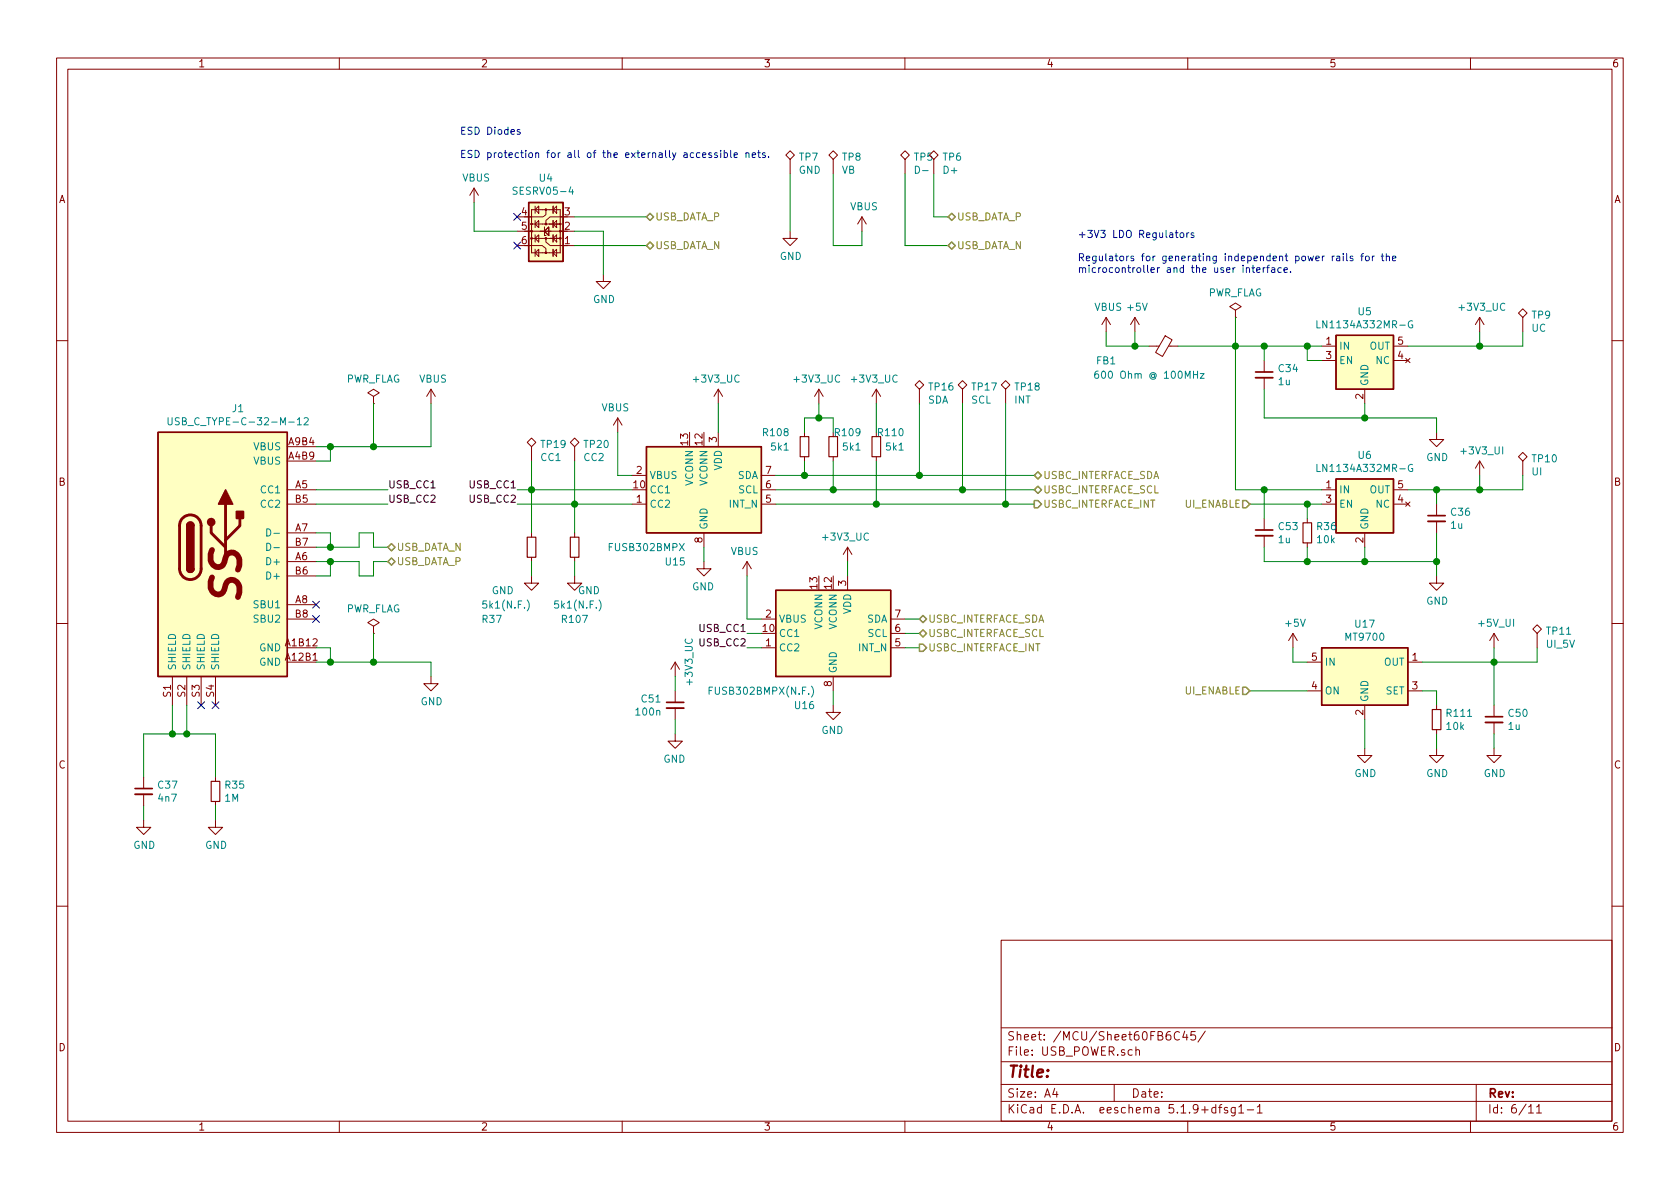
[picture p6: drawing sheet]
<svg xmlns="http://www.w3.org/2000/svg" width="297mm" height="210mm" viewBox="0 0 297 210" stroke-linecap="round" stroke-linejoin="round" font-family="sans-serif">
<g fill="none" stroke="#840000" stroke-width=".18">
<path d="M10 10.3h277v189.9h-277zM12 12.2h273v186.1h-273zM60 10.3v1.9M110 10.3v1.9M160 10.3v1.9M210 10.3v1.9M260 10.3v1.9M83.8 33.3l-.7 1.2M83.8 33.3v2.5M83.8 33.3l.8 1.2M91.4 38.3h2.6M94 37.1h5.1v7.6h-5.1z"/>
<path d="M94 39.6h5.1M94.6 39.6l.6-.6v1.3zM94.6 37.1l.6-.7v1.3zM94.6 36.4v1.3M94.6 39v1.3M96.5 37.1v.9l-.5 .3h-3.3M97.8 39.6l.6-.6v1.3zM97.8 37.1l.6-.7v1.3zM97.8 36.4v1.3M97.8 39v1.3M99.1 38.3h2.5M100.3 38.3h-3l-.8 .7v.7"/>
<path d="M139.7 26.7l.8 .7-.8 .8-.8-.8zM139.7 28.2v2.5M146.6 27.4l.7-.7 .8 .7-.8 .8zM147.3 28.2v2.5M152.4 38.3l-.8 1.3M152.4 38.3v2.6M152.4 38.3l.8 1.3M160 26.7l.8 .7-.8 .8-.7-.8zM160 28.2v2.5M164.3 27.4l.8-.7 .8 .7-.8 .8zM165.1 28.2v2.5M91.4 40.9h10.2"/>
<path d="M91.4 43.4h2.6M92.7 43.4h3.2l.6 .5v.9M94 42.2h5.1M94.6 44.7l.6-.6v1.2zM94.6 42.2l.6-.7v1.3zM94.6 41.5v1.3M94.6 44.1v1.2M96.3 40.1v1.6h.2M96.3 40.9l.7-.8v1.6zM96.5 42.2v.6l.8 .6h3M97.8 44.7l.6-.6v1.2zM97.8 42.2l.6-.7v1.3z"/>
<path d="M97.8 41.5v1.3M97.8 44.1v1.2M99.1 43.4h2.5M106.7 48.5v1.3h1.2l-1.2 1.2-1.3-1.2h1.3M139.7 40.9v1.3h1.3l-1.3 1.2-1.3-1.2h1.3M195.6 56.1l-.8 1.3M195.6 56.1v2.6M195.6 56.1l.7 1.3M200.7 56.1l-.8 1.3M200.7 56.1v2.6M200.7 56.1l.7 1.3M206 59.4l1.2 .7-1.7 2.9-1.2-.7z"/>
<path d="M218.4 54.9l1.1-.7-1.1-.6-1 .6 1 .7v1.2M218.4 56.1h.1M261.6 56.1v2.6M261.6 56.1l-.7 1.3M261.6 56.1l.8 1.3M268.5 55.4l.7-.8 .8 .8-.8 .7zM269.2 56.1v2.6M10 60.2h2M50.8 79h5.1M66 70.1l1.1-.6-1.1-.7-1 .7 1 .6v1.3M66 71.4h.1M76.2 68.8l-.8 1.3"/>
<path d="M76.2 68.8v2.6M76.2 68.8l.8 1.3M93.2 78.2l.8-.7 .7 .7-.7 .8zM94 79v2.5M100.8 78.2l.8-.7 .8 .7-.8 .8zM101.6 79v2.5M109.2 73.9l.8 1.3M109.2 73.9v2.5M109.2 73.9l-.7 1.3M127 68.8l.8 1.3M127 68.8v2.6M127 76.4v2.6"/>
<path d="M127 68.8l-.8 1.3M142.2 76.4v.8M144.8 68.8l.7 1.3M144.8 68.8v2.6M144.8 68.8l-.8 1.3M154.9 68.8v2.6M154.9 68.8l.8 1.3M154.9 68.8l-.7 1.3M161.8 68.1l.8-.8 .7 .8-.7 .7zM162.6 68.8v2.6M169.4 68.1l.8-.8 .7 .8-.7 .7zM170.2 68.8v2.6"/>
<path d="M177.8 67.3l.8 .8-.8 .7-.8-.7zM177.8 68.8v2.6M203.2 61.2h1.8M206.6 61.2h1.7M223.5 63.7v2.1M223.5 66.8v2M233.7 61.2h2.5M233.7 63.7h2.5M241.3 68.8v2.6M246.4 61.2h2.5M246.4 63.7h2.5M248.5 63.4l.8 .7"/>
<path d="M249.3 63.4l-.8 .7M254 76.4v1.3h1.3l-1.3 1.3-1.3-1.3h1.3M285 60.2h2M50.8 81.5h5.1M50.8 86.6h5.1M50.8 99.3h5.1M50.8 94.2h5.1M50.8 89.1h5.1M50.8 96.8h5.1M94 94.2v.8M94 98.5v.8M101.6 94.2v.8"/>
<path d="M101.6 98.5v.8M111.8 89.1h2.5M111.8 84.1h2.5M124.5 99.3v1.3h-1.3l1.3 1.2 1.2-1.2h-1.2M124.5 94.2v2.6M132.1 99.3l.7 1.3M132.1 99.3v2.5M132.1 99.3l-.8 1.3M134.6 86.6h2.6M134.6 89.1h2.6M134.6 84.1h2.6M142.2 80.8v.7"/>
<path d="M147.3 80.8v.7M149.9 96.8v2.5M149.9 96.8l.7 1.2M149.9 96.8l-.8 1.2M154.9 80.8v.7M223.5 91.7v2M223.5 94.7v2.1M231.1 91.7v.8M231.1 96v.8M233.7 86.6h2.5M233.7 89.1h2.5M241.3 94.2v2.6"/>
<path d="M246.4 86.6h2.5M246.4 89.1h2.5M248.5 88.8l.8 .7M249.3 88.8l-.8 .7M254 89.1v2.1M254 92.2v2M261.6 81.5l-.7 1.3M261.6 81.5v2.6M261.6 81.5l.8 1.3M268.5 80.8l.7-.8 .8 .8-.8 .7zM269.2 81.5v2.6M10 110.3h2"/>
<path d="M30.5 119.6v5.1M33 119.6v5.1M35.6 119.6v5.1M38.1 119.6v5.1M50.8 117.1h5.1M50.8 114.5h5.1M50.8 106.9h5.1M50.8 101.8h5.1M50.8 109.5h5.1M66 110.7l1.1-.6-1.1-.6-1 .6 1 .6v1.3M66 112h.1M76.2 119.6v1.3h1.3l-1.3 1.3-1.3-1.3h1.3"/>
<path d="M94 101.8v1.3h-1.3l1.3 1.3 1.2-1.3h-1.2M101.6 101.8v1.3h-1.3l1.3 1.3 1.3-1.3h-1.3M119.4 117.1l.7 1.3M119.4 117.1v2.5M119.4 117.1l-.8 1.3M134.6 114.5h2.6M134.6 109.5h2.6M147.3 119.6v2.6M149.9 101.8v2.6M157.5 114.5h2.5M157.5 109.5h2.5M157.5 112h2.5"/>
<path d="M228.6 112l-.8 1.3M228.6 112v2.5M228.6 112l.8 1.3M231.1 117.1h2.6M248.9 117.1h2.6M254 101.8v1.3h1.3l-1.3 1.3-1.3-1.3h1.3M264.2 112v2.5M264.2 112l-.8 1.3M264.2 112l.7 1.3M271.8 110.5l.7 .7-.7 .8-.8-.8zM271.8 112v2.5M285 110.3h2"/>
<path d="M25.4 137.4v2M38.1 137.4v.8M119.4 129.8v1.3h-1.3l1.3 1.2 1.2-1.2h-1.2M119.4 122.2v2M119.4 125.2v2M147.3 124.7v1.3h-1.3l1.3 1.2 1.3-1.2h-1.3M231.1 122.2h2.6M241.3 132.3v1.3h1.3l-1.3 1.3-1.3-1.3h1.3M241.3 124.7v2.5M248.9 122.2h2.6M254 132.3v1.3h1.3l-1.3 1.3-1.3-1.3h1.3M254 124.7v.8"/>
<path d="M254 129v.8M264.2 132.3v1.3h1.2l-1.2 1.3-1.3-1.3h1.3M264.2 124.7v2M264.2 127.8v2M25.4 145v1.3h1.3l-1.3 1.3-1.3-1.3h1.3M25.4 140.5v2M38.1 145v1.3h1.3l-1.3 1.3-1.3-1.3h1.3M38.1 141.7v.8M10 160.2h2M177 166.3h108v32h-108zM285 160.2h2M60 198.3v1.9"/>
<path d="M110 198.3v1.9M160 198.3v1.9M177 194.8h108M177 191.8h108M177 187.8h108M177 181.8h108M186.5 192.5l-.4 1h1M186.8 193v1M197 191.8v3M200.8 185.7l.2-.1 .4 .1 .1 .9M200.8 185.1v1.5M208.5 182.6a.59 .59 0 0 0-.7 0 .59 .59 0 0 0-.2 .7 .56 .56 0 0 0 .3 .5 .56 .56 0 0 0 .6 0"/>
<path d="M209.5 182.3l-.4 1.1h.9M209.8 182.9v1M210 198.3v1.9M211.3 182.4h-.7l-.1 .7 .2-.1 .6 .1 .1 .2-.1 .5-.2 .1-.6-.1M213.1 182.3l-1.3 2M215 195.9l-.5-.1-.3 .3 .1 .6 .2 .1 .5-.1M215 195.3v1.5M215.5 195.8h.5M216 195.3l-.3 .2v1.3M217 195.9l-.3-.1-.2 .2v.3l.5 .1v.3h-.5M218.4 195.8v1.2l-.3 .3h-.3M218.4 195.9l-.4-.1-.3 .3 .1 .6h.6"/>
<path d="M219 195.8l.5-.5v1.5M219 196.8h.9M220.5 196.3h1.2M222.3 195.8l.4-.5v1.5M222.3 196.8h.9M260 198.3v1.9M261 191.8v6.5M270.3 195.8l.4-.5v1.5M270.3 196.8h.8M271.7 195.8l.4-.5v1.5M271.7 196.8h.8"/>
<circle cx="94" cy="39.6" r=".13"/>
<circle cx="96.5" cy="37.1" r=".13"/>
<circle cx="96.5" cy="39.6" r=".13"/>
<circle cx="99.1" cy="39.6" r=".13"/>
<circle cx="94" cy="40.9" r=".13"/>
<circle cx="94" cy="42.2" r=".13"/>
<circle cx="96.5" cy="42.2" r=".13"/>
<circle cx="96.5" cy="44.7" r=".13"/>
<circle cx="99.1" cy="42.2" r=".13"/>
<circle cx="99.1" cy="40.9" r=".13"/>
</g>
<path d="M222 66.8h3M222 94.7h3M252.5 92.2h3M117.9 125.2h3M262.6 127.8h3.1M23.9 140.5h3" fill="none" stroke="#840000" stroke-width=".33"/>
<path d="M222 65.8h3M222 93.7h3M252.5 91.2h3M23.9 139.4h3M117.9 124.2h3M262.6 126.7h3.1" fill="none" stroke="#840000" stroke-width=".3"/>
<path d="M141.5 77.2h1.5v3.6h-1.5zM146.6 77.2h1.5v3.6h-1.5zM154.2 77.2h1.5v3.6h-1.5zM93.2 95h1.5v3.5h-1.5zM100.8 95h1.6v3.5h-1.6zM230.4 92.5h1.5v3.5h-1.5zM37.3 138.2h1.6v3.5h-1.6zM253.2 125.5h1.6v3.5h-1.6z" fill="none" stroke="#840000" stroke-width=".2"/>
<g fill="#ffffc2" stroke="#ffffc2" stroke-width=".18">
<path d="M27.9 76.4h22.9v43.2h-22.9z"/>
<path d="M114.3 79h20.3v15.2h-20.3z"/>
<path d="M233.7 114.5h15.2v10.2h-15.2z"/>
<path d="M137.2 104.4h20.3v15.2h-20.3z"/>
<path d="M236.2 84.7h10.2v9.5h-10.2z"/>
<path d="M93.5 35.8h6.1v10.4h-6.1z"/>
<path d="M236.2 59.3h10.2v9.5h-10.2z"/>
</g>
<path d="M93.5 35.8h6.1v10.4h-6.1zM236.2 59.3h10.2v9.5h-10.2zM27.9 76.4h22.9v43.2h-22.9zM114.3 79h20.3v15.2h-20.3zM33 93a.63 .63 0 0 1 .7-.7 .63 .63 0 0 1 .6 .7M236.2 84.7h10.2v9.5h-10.2zM33 100.6a.63 .63 0 0 0 .7 .6 .63 .63 0 0 0 .6-.6M137.2 104.4h20.3v15.2h-20.3zM233.7 114.5h15.2v10.2h-15.2z" fill="none" stroke="#840000" stroke-width=".25"/>
<path d="M32.2 91.7a1.9 1.9 0 0 1 2.1-.5 1.9 1.9 0 0 1 1.3 1.8v7.6a1.9 1.9 0 0 1-1.9 1.9 1.9 1.9 0 0 1-2-1.9v-7.8l.2-.5zM37.3 93v1.2l2.6 2.6M39.9 89.1v8.9M42.4 91.7v1.3l-2.5 2.5" fill="none" stroke="#840000" stroke-width=".51"/>
<g fill="#840000" stroke="#840000" stroke-width=".25">
<path d="M33 100.6h1.3a.63 .63 0 0 1-.6 .6 .63 .63 0 0 1-.7-.6z"/>
<path d="M33.2 92.5a.63 .63 0 0 1 .7-.1 .63 .63 0 0 1 .4 .6h-1.3z"/>
<path d="M33 93h1.3v7.6h-1.3z"/>
<path d="M41.8 90.4h1.3v1.3h-1.3z"/>
<path d="M39.9 86.6l1.2 2.5h-2.5z"/>
<circle cx="37.3" cy="92.3" r=".63"/>
</g>
<g fill="none" stroke="#008484" stroke-width=".18">
<path d="M91.4 33.2l-.5-.1-.1 .1v.4l.5 .2 .1 .3-.2 .3-.5-.1M232.8 56.7v1.3h.7M249.7 56.8a.59 .59 0 0 0-.7 .6 .59 .59 0 0 0 .7 .5l.1-.5h-.2M29.7 73.9v1l.2 .2h.3l.2-.2v-1M31.7 73.9h-.5l-.2 .1 .1 .4 .5 .2 .1 .3-.2 .2h-.5M52.6 74.2l.3-.3v1.2M52.6 75.1h.7M53.8 74l.5-.1 .2 .3-.8 .9h.8M194.2 65.6l-.4 .1a.87 .87 0 0 0 0 1.2l.4-.1v-.6l-.4-.1-.3 .3M212.2 66.1h.7l-.7 .8h.7M47.2 93.5a.64 .64 0 0 1 .7 .7 .64 .64 0 0 1-.7 .6zM47.2 96.1a.64 .64 0 0 1 .7 .6 .64 .64 0 0 1-.7 .6z"/>
<path d="M48.4 94.3h1M48.4 96.8h1M232.8 82.1v1.3h.7M249.7 82.2a.59 .59 0 0 0-.7 .6 .59 .59 0 0 0 .7 .5l.1-.5h-.2M125.4 122.1h.4M126 121.5h-.6v1.3M143.5 121.3a1.4 1.4 0 0 1 0 2"/>
</g>
<g fill="none" stroke="#008400" stroke-width=".18">
<path d="M83.8 35.8v5.1h7.6M101.6 38.3h12.7M139.7 30.7v10.2M147.3 30.7v12.7h5.1v-2.5M160 30.7v12.7h7.6M165.1 30.7v7.6h2.5M101.6 43.4h12.7M101.6 40.9h5.1v7.6M195.6 58.7v2.5h7.6M200.7 58.7v2.5M218.4 56.1v30.5h15.3M261.6 58.7v2.5"/>
<path d="M269.2 58.7v2.5h-20.3M58.4 79v2.5h-2.5M66 71.4v7.6M76.2 71.4v7.6h-20.3M109.2 76.4v7.7h2.6M127 71.4v5M142.2 76.4v-2.5h5.1v2.5M144.8 71.4v2.5M154.9 71.4v5M162.6 71.4v12.7M170.2 71.4v15.2M177.8 71.4v17.7"/>
<path d="M208.3 61.2h25.4M223.5 68.8v5.1h30.5v2.5M223.5 61.2v2.5M231.1 61.2v2.5h2.6M241.3 71.4v2.5M55.9 96.8h7.6v-2.6h2.5v2.6h2.6M55.9 99.3h7.6v2.5h2.5v-2.5h2.6M55.9 86.6h12.7M55.9 89.1h12.7M55.9 94.2h2.5v2.6M58.4 99.3v2.5h-2.5M91.4 86.6h20.4"/>
<path d="M91.4 89.1h20.4M94 81.5v12.7M94 99.3v2.5M101.6 81.5v12.7M101.6 99.3v2.5M124.5 96.8v2.5M137.2 84.1h45.7M137.2 86.6h45.7M137.2 89.1h45.7M142.2 81.5v2.6M147.3 81.5v5.1M149.9 99.3v2.5"/>
<path d="M154.9 81.5v7.6M221 89.1h12.7M223.5 96.8v2.5h30.5M223.5 86.6v5.1M231.1 89.1v2.6M231.1 96.8v2.5M241.3 96.8v2.5M254 86.6v2.5M254 94.2v7.6M261.6 84.1v2.5M269.2 84.1v2.5h-20.3M55.9 114.5h2.5v2.6"/>
<path d="M55.9 117.1h20.3v2.5M66 112v5.1M119.4 119.6v2.6M132.1 101.8v7.7h2.5M132.1 114.5h2.5M132.1 112h2.5M160 109.5h2.6M160 114.5h2.6M160 112h2.6M228.6 114.5v2.6h2.5M264.2 114.5v10.2M271.8 114.5v2.6h-20.3"/>
<path d="M25.4 137.4v-7.6h12.7v7.6M30.5 124.7v5.1M33 124.7v5.1M119.4 127.2v2.6M147.3 122.2v2.5M221 122.2h10.1M241.3 127.2v5.1M251.5 122.2h2.5v2.5M254 129.8v2.5M264.2 129.8v2.5M25.4 142.5v2.5M38.1 142.5v2.5"/>
</g>
<g fill="none" stroke="#848400" stroke-width=".25">
<path d="M114.3 38.3l.6-.6 .7 .6-.7 .7zM167.6 38.3l.7-.6 .6 .6-.6 .7zM114.3 43.4l.6-.6 .7 .6-.7 .7zM168.3 42.8l.6 .6-.6 .7-.7-.7zM68.6 96.8l.6-.7 .6 .7-.6 .6zM68.6 99.3l.6-.6 .6 .6-.6 .6zM182.9 86.6l.6-.6 .6 .6-.6 .6zM182.9 84.1l.6-.7 .6 .7-.6 .6zM182.9 88.5h.6l.6 .6-.6 .7h-.6zM219.7 88.5h.6l.7 .6-.7 .7h-.6zM162.6 113.9h.6l.6 .6-.6 .7h-.6zM162.6 112l.6-.6 .6 .6-.6 .6z"/>
<path d="M162.6 109.5l.6-.7 .6 .7-.6 .6zM219.7 121.5h.6l.7 .7-.7 .6h-.6z"/>
</g>
<g fill="none" stroke="#0000c2" stroke-width=".18">
<path d="M91.9 23l-.3-.1-.2 .2 .1 .2 .4 .1v.3h-.5M124.2 27.4l.6-.1v-.2l-.4-.1-.2 .2 .1 .6h.5M125.8 27.1l-.3-.1-.2 .2 .1 .2 .4 .1v.3h-.5M126.8 27.1l-.3-.1-.2 .2 .1 .2 .4 .1v.3h-.5M127.4 26.6v.1M127.4 27v.9M128 27.1l.4-.1 .2 .2-.1 .6h-.5M128 26.6v1.3M129.2 26.6v1.1l.2 .2M129.8 27.4l.6-.1-.1-.2-.3-.1-.2 .2v.6h.5M131.9 27.1l.2-.1 .3 .1v.8M131.9 27v.9"/>
<path d="M133 27.4l.6-.1-.1-.2-.3-.1-.2 .2v.6h.5M134 27h.4M134.1 26.6v1.1l.3 .2M135.3 27.1l-.3-.1-.2 .2 .1 .2 .4 .1v.3h-.5M135.9 27.7v.2M208.8 41.2h.3l.2 .2-.1 .6h-.3l-.3-.2zM209.9 41.2v.8M210.2 41.2l-.3 .2M211.1 41.2h-.3l-.2 .1v.2l.5 .2v.3h-.5M220.4 47.5l.1-.2 .4 .1v.8M221.3 47.3h.5M221.5 46.9v1.1l.3 .2"/>
<path d="M222.2 47.7l.6-.1-.1-.2-.3-.1-.2 .2v.6h.5M223.3 47.3v.9M223.7 47.3l-.4 .3M224 47.3h.4M224.4 46.9l-.3 .2v1.1M224.9 47.4h.4l.1 .8M225.4 47.6l-.4 .1-.2 .2 .2 .3 .4-.1M226.5 47.4l-.3-.1-.3 .3 .2 .5h.4M227 47.7l.6-.1v-.2l-.4-.1-.2 .2 .1 .6h.5M228.2 48.1v.1M235.9 45.3l-.3 .2M236.3 45.3h.5l.1 .8"/>
<path d="M236.9 45.6h-.4l-.2 .2v.3h.6M237.5 44.9v.1M237.5 45.3v.8M238.1 44.9v1l.2 .2M239.2 45.3h-.3l-.2 .2 .1 .1 .4 .2v.3h-.5M240.6 45.3h.5M241.1 44.9l-.3 .1v1.1M241.5 45.4l.2-.1 .3 .1 .1 .5-.1 .2h-.3l-.2-.1zM242.6 45.3v.8M243 45.3h-.3l-.1 .2M244.2 45.3h.5M244.4 44.9v1l.3 .2"/>
<path d="M245.1 45.4l.2-.1h.3l.1 .8M245.1 44.9v1.2M246.2 45.7l.6-.1-.1-.3h-.3l-.2 .2 .1 .6h.4"/>
</g>
<g fill="#008400" stroke="#008400" stroke-width=".25">
<circle cx="261.6" cy="86.6" r=".51"/>
<circle cx="142.2" cy="84.1" r=".51"/>
<circle cx="223.5" cy="86.6" r=".51"/>
<circle cx="218.4" cy="61.2" r=".51"/>
<circle cx="170.2" cy="86.6" r=".51"/>
<circle cx="231.1" cy="99.3" r=".51"/>
<circle cx="200.7" cy="61.2" r=".51"/>
<circle cx="162.6" cy="84.1" r=".51"/>
<circle cx="254" cy="99.3" r=".51"/>
<circle cx="241.3" cy="73.9" r=".51"/>
<circle cx="231.1" cy="89.1" r=".51"/>
<circle cx="177.8" cy="89.1" r=".51"/>
<circle cx="241.3" cy="99.3" r=".51"/>
<circle cx="254" cy="86.6" r=".51"/>
<circle cx="223.5" cy="61.2" r=".51"/>
<circle cx="231.1" cy="61.2" r=".51"/>
<circle cx="30.5" cy="129.8" r=".51"/>
<circle cx="264.2" cy="117.1" r=".51"/>
<circle cx="66" cy="117.1" r=".51"/>
<circle cx="58.4" cy="117.1" r=".51"/>
<circle cx="66" cy="79" r=".51"/>
<circle cx="58.4" cy="99.3" r=".51"/>
<circle cx="58.4" cy="96.8" r=".51"/>
<circle cx="58.4" cy="79" r=".51"/>
<circle cx="33" cy="129.8" r=".51"/>
<circle cx="147.3" cy="86.6" r=".51"/>
<circle cx="94" cy="86.6" r=".51"/>
<circle cx="101.6" cy="89.1" r=".51"/>
<circle cx="154.9" cy="89.1" r=".51"/>
<circle cx="261.6" cy="61.2" r=".51"/>
<circle cx="144.8" cy="73.9" r=".51"/>
</g>
<path d="M90.8 37.7l1.2 1.3M92 37.7l-1.2 1.3M90.8 42.8l1.2 1.2M92 42.8l-1.2 1.2M55.3 108.9l1.2 1.2M55.3 106.3l1.2 1.2M56.5 106.3l-1.2 1.2M56.5 108.9l-1.2 1.2M35 124.1l1.2 1.2M36.2 124.1l-1.2 1.2M37.5 124.1l1.2 1.2M38.7 124.1l-1.2 1.2" fill="none" stroke="#000084" stroke-width=".18"/>
<text font-size="7.1" fill="#840000" x="42.6" y="105.9" transform="rotate(-90 42.6 105.9)">SS</text>
<text font-size="2.8" fill="#840000" x="178" y="190.5">Title:</text>
<g font-size="2.1" fill="#840000">
<text x="178" y="184">Sheet: /MCU/Sheet60FB6C45/</text>
<text x="178" y="186.7">File: USB_POWER.sch</text>
<text x="178" y="196.9">KiCad E.D.A. eeschema 5.1.9+dfsg1-1</text>
<text x="178" y="194.1">Size: A4</text>
<text x="200" y="194.1">Date:</text>
<text x="263" y="194.1">Rev:</text>
<text x="263" y="196.9">Id: 6/11</text>
</g>
<g font-size="1.8" fill="#840000">
<text x="35" y="11.9">1</text>
<text x="85" y="11.9">2</text>
<text x="135" y="11.9">3</text>
<text x="185" y="11.9">4</text>
<text x="235" y="11.9">5</text>
<text x="285" y="11.9">6</text>
<text x="10.4" y="35.9">A</text>
<text x="285.4" y="35.9">A</text>
<text x="92.2" y="38.1">4</text>
<text x="92.2" y="40.6">5</text>
<text x="99.8" y="40.6">2</text>
<text x="99.8" y="38.1">3</text>
<text x="92.2" y="43.2">6</text>
<text x="99.8" y="43.2">1</text>
<text x="234.5" y="61">1</text>
<text x="234.5" y="63.5">3</text>
<text x="247.2" y="63.5">4</text>
<text x="247.2" y="61">5</text>
<text x="241" y="70.6" transform="rotate(-90 241 70.6)">2</text>
<text x="51.1" y="81.3">A4B9</text>
<text x="51.1" y="78.7">A9B4</text>
<text x="112.5" y="83.8">2</text>
<text x="121.7" y="78.7" transform="rotate(-90 121.7 78.7)">13</text>
<text x="124.2" y="78.7" transform="rotate(-90 124.2 78.7)">12</text>
<text x="126.7" y="78.2" transform="rotate(-90 126.7 78.2)">3</text>
<text x="135.4" y="83.8">7</text>
<text x="10.4" y="85.9">B</text>
<text x="52.2" y="86.4">A5</text>
<text x="52.2" y="88.9">B5</text>
<text x="112.1" y="86.4">10</text>
<text x="112.5" y="88.9">1</text>
<text x="135.4" y="88.9">5</text>
<text x="135.4" y="86.4">6</text>
<text x="234.5" y="86.4">1</text>
<text x="234.5" y="88.9">3</text>
<text x="247.2" y="88.9">4</text>
<text x="247.2" y="86.4">5</text>
<text x="285.4" y="85.9">B</text>
<text x="52.2" y="94">A7</text>
<text x="124.2" y="96" transform="rotate(-90 124.2 96)">8</text>
<text x="241" y="96" transform="rotate(-90 241 96)">2</text>
<text x="52.2" y="99.1">A6</text>
<text x="52.2" y="101.6">B6</text>
<text x="52.2" y="96.5">B7</text>
<text x="52.2" y="106.7">A8</text>
<text x="144.5" y="104.1" transform="rotate(-90 144.5 104.1)">13</text>
<text x="147.1" y="104.1" transform="rotate(-90 147.1 104.1)">12</text>
<text x="149.6" y="103.6" transform="rotate(-90 149.6 103.6)">3</text>
<text x="52.2" y="109.2">B8</text>
<text x="134.9" y="111.8">10</text>
<text x="135.4" y="109.2">2</text>
<text x="158.3" y="111.8">6</text>
<text x="158.3" y="109.2">7</text>
<text x="50.6" y="116.8">A12B1</text>
<text x="50.6" y="114.3">A1B12</text>
<text x="135.4" y="114.3">1</text>
<text x="158.3" y="114.3">5</text>
<text x="231.9" y="116.8">5</text>
<text x="249.7" y="116.8">1</text>
<text x="30.2" y="123.2" transform="rotate(-90 30.2 123.2)">S1</text>
<text x="32.8" y="123.2" transform="rotate(-90 32.8 123.2)">S2</text>
<text x="35.3" y="123.2" transform="rotate(-90 35.3 123.2)">S3</text>
<text x="37.8" y="123.2" transform="rotate(-90 37.8 123.2)">S4</text>
<text x="147.1" y="121.4" transform="rotate(-90 147.1 121.4)">8</text>
<text x="231.9" y="121.9">4</text>
<text x="249.7" y="121.9">3</text>
<text x="241" y="126.5" transform="rotate(-90 241 126.5)">2</text>
<text x="10.4" y="135.9">C</text>
<text x="285.4" y="135.9">C</text>
<text x="10.4" y="185.9">D</text>
<text x="285.4" y="185.9">D</text>
<text x="35" y="199.9">1</text>
<text x="85" y="199.9">2</text>
<text x="135" y="199.9">3</text>
<text x="185" y="199.9">4</text>
<text x="235" y="199.9">5</text>
<text x="285" y="199.9">6</text>
</g>
<g font-size="1.8" fill="#0000c2">
<text x="81.3" y="23.8">ESD Diodes</text>
<text x="81.3" y="27.9">ESD protection for all of the externally accessible nets.</text>
<text x="190.5" y="42.1">+3V3 LDO Regulators</text>
<text x="190.5" y="46.2">Regulators for generating independent power rails for the</text>
<text x="190.5" y="48.3">microcontroller and the user interface.</text>
</g>
<g font-size="1.8" fill="#008484">
<text x="141.4" y="28.4">TP7</text>
<text x="149" y="28.4">TP8</text>
<text x="161.7" y="28.4">TP5</text>
<text x="166.8" y="28.4">TP6</text>
<text x="81.8" y="32.1">VBUS</text>
<text x="91.5" y="34.4">SESRV05-4</text>
<text x="95.4" y="32.1">U4</text>
<text x="141.2" y="30.7">GND</text>
<text x="148.8" y="30.7">VB</text>
<text x="162.1" y="30.7">D-</text>
<text x="166.9" y="30.7">D+</text>
<text x="150.3" y="37.2">VBUS</text>
<text x="137.9" y="46">GND</text>
<text x="104.9" y="53.6">GND</text>
<text x="213.5" y="52.4">PWR_FLAG</text>
<text x="193.5" y="55">VBUS +5V</text>
<text x="233.7" y="58.1">LN1134A332MR-G</text>
<text x="240.2" y="55.7">U5</text>
<text x="258.1" y="55">+3V3_UC</text>
<text x="270.8" y="58.7">UC</text>
<text x="270.9" y="56.4">TP9</text>
<text x="193.9" y="64.4">FB1</text>
<text x="226.1" y="65.8">C34</text>
<text x="236.7" y="61.8">IN</text>
<text x="236.7" y="64.4">EN</text>
<text x="242.1" y="61.8">OUT</text>
<text x="243.3" y="64.4">NC</text>
<text x="61.1" y="67.7">PWR_FLAG</text>
<text x="74.1" y="67.7">VBUS</text>
<text x="122.8" y="67.7">+3V3_UC</text>
<text x="140.5" y="67.7">+3V3_UC</text>
<text x="150.7" y="67.7">+3V3_UC</text>
<text x="164" y="71.4">SDA</text>
<text x="164.3" y="69.1">TP16</text>
<text x="171.7" y="71.4">SCL</text>
<text x="171.9" y="69.1">TP17</text>
<text x="179.4" y="71.4">INT</text>
<text x="179.6" y="69.1">TP18</text>
<text x="194.8" y="67">600 Ohm @ 100MHz</text>
<text x="226.1" y="68.1">1u</text>
<text x="241.9" y="68.3" transform="rotate(-90 241.9 68.3)">GND</text>
<text x="31.8" y="75.2">USB_C_TYPE-C-32-M-12</text>
<text x="41.1" y="72.9">J1</text>
<text x="106.4" y="72.7">VBUS</text>
<text x="135.1" y="77.1">R108</text>
<text x="147.8" y="77.1">R109</text>
<text x="155.4" y="77.1">R110</text>
<text x="44.9" y="82.2">VBUS</text>
<text x="44.9" y="79.6">VBUS</text>
<text x="95.7" y="81.5">CC1</text>
<text x="95.7" y="79.2">TP19</text>
<text x="103.3" y="81.5">CC2</text>
<text x="103.4" y="79.2">TP20</text>
<text x="127.6" y="83.2" transform="rotate(-90 127.6 83.2)">VDD</text>
<text x="136.4" y="79.7">5k1</text>
<text x="149.1" y="79.7">5k1</text>
<text x="156.7" y="79.7">5k1</text>
<text x="233.7" y="83.5">LN1134A332MR-G</text>
<text x="240.2" y="81.1">U6</text>
<text x="252.2" y="81.5">GND</text>
<text x="258.5" y="80.4">+3V3_UI</text>
<text x="271" y="81.8">TP10</text>
<text x="46.3" y="87.2">CC1</text>
<text x="46.3" y="89.8">CC2</text>
<text x="114.8" y="89.8">CC2</text>
<text x="114.8" y="87.2">CC1</text>
<text x="114.8" y="84.7">VBUS</text>
<text x="122.6" y="85.9" transform="rotate(-90 122.6 85.9)">VCONN</text>
<text x="125.1" y="85.9" transform="rotate(-90 125.1 85.9)">VCONN</text>
<text x="129" y="89.8">INT_N</text>
<text x="130.4" y="84.7">SDA</text>
<text x="130.6" y="87.2">SCL</text>
<text x="236.7" y="87.2">IN</text>
<text x="236.7" y="89.8">EN</text>
<text x="242.1" y="87.2">OUT</text>
<text x="243.3" y="89.8">NC</text>
<text x="270.9" y="84.1">UI</text>
<text x="125.1" y="93.7" transform="rotate(-90 125.1 93.7)">GND</text>
<text x="145.6" y="95.6">+3V3_UC</text>
<text x="226.1" y="93.7">C53</text>
<text x="232.9" y="93.7">R36</text>
<text x="241.9" y="93.7" transform="rotate(-90 241.9 93.7)">GND</text>
<text x="256.6" y="93.5">1u</text>
<text x="256.6" y="91.2">C36</text>
<text x="47.5" y="99.9">D+</text>
<text x="107.9" y="97.5">FUSB302BMPX</text>
<text x="117.8" y="100">U15</text>
<text x="129.2" y="98.1">VBUS</text>
<text x="226.1" y="96.1">1u</text>
<text x="233" y="96.1">10k</text>
<text x="45.1" y="107.6">SBU1</text>
<text x="47.5" y="102.5">D+</text>
<text x="85.8" y="107.6">5k1(N.F.)</text>
<text x="86.9" y="105.1">GND</text>
<text x="98.5" y="107.6">5k1(N.F.)</text>
<text x="102.2" y="105.1">GND</text>
<text x="122.4" y="104.4">GND</text>
<text x="252.2" y="106.9">GND</text>
<text x="45.1" y="110.1">SBU2</text>
<text x="61.1" y="108.3">PWR_FLAG</text>
<text x="85.3" y="110.2">R37</text>
<text x="99.5" y="110.2">R107</text>
<text x="137.7" y="112.6">CC1</text>
<text x="137.7" y="110.1">VBUS</text>
<text x="145.4" y="111.3" transform="rotate(-90 145.4 111.3)">VCONN</text>
<text x="148" y="111.3" transform="rotate(-90 148 111.3)">VCONN</text>
<text x="150.5" y="108.6" transform="rotate(-90 150.5 108.6)">VDD</text>
<text x="153.2" y="110.1">SDA</text>
<text x="153.4" y="112.6">SCL</text>
<text x="227.4" y="110.8">+5V</text>
<text x="238.1" y="113.3">MT9700</text>
<text x="239.7" y="111">U17</text>
<text x="261.6" y="110.8">+5V_UI</text>
<text x="273.5" y="112.2">TP11</text>
<text x="31.1" y="118.6" transform="rotate(-90 31.1 118.6)">SHIELD</text>
<text x="33.7" y="118.6" transform="rotate(-90 33.7 118.6)">SHIELD</text>
<text x="36.2" y="118.6" transform="rotate(-90 36.2 118.6)">SHIELD</text>
<text x="38.7" y="118.6" transform="rotate(-90 38.7 118.6)">SHIELD</text>
<text x="45.8" y="117.7">GND</text>
<text x="45.8" y="115.2">GND</text>
<text x="137.7" y="115.2">CC2</text>
<text x="148" y="119.1" transform="rotate(-90 148 119.1)">GND</text>
<text x="151.9" y="115.2">INT_N</text>
<text x="234.2" y="117.7">IN</text>
<text x="244.7" y="117.7">OUT</text>
<text x="273.5" y="114.5">UI_5V</text>
<text x="74.4" y="124.7">GND</text>
<text x="113.5" y="124.2">C51</text>
<text x="122.5" y="120.9" transform="rotate(-90 122.5 120.9)">+3V3_UC</text>
<text x="125.9" y="122.9">FUSB302BMPX(N.F.)</text>
<text x="140.6" y="125.4">U16</text>
<text x="234.2" y="122.8">ON</text>
<text x="241.9" y="124.2" transform="rotate(-90 241.9 124.2)">GND</text>
<text x="245" y="122.8">SET</text>
<text x="112.6" y="126.5">100n</text>
<text x="145.2" y="129.8">GND</text>
<text x="255.8" y="129.1">10k</text>
<text x="255.9" y="126.8">R111</text>
<text x="266.7" y="129.1">1u</text>
<text x="266.8" y="126.8">C50</text>
<text x="117.3" y="134.9">GND</text>
<text x="239.5" y="137.4">GND</text>
<text x="252.2" y="137.4">GND</text>
<text x="262.3" y="137.4">GND</text>
<text x="28" y="139.5">C37</text>
<text x="28.1" y="141.8">4n7</text>
<text x="39.8" y="141.8">1M</text>
<text x="39.9" y="139.5">R35</text>
<text x="23.6" y="150.1">GND</text>
<text x="36.3" y="150.1">GND</text>
</g>
<g font-size="1.8" fill="#848400">
<text x="115.8" y="39">USB_DATA_P</text>
<text x="169.2" y="39">USB_DATA_P</text>
<text x="115.8" y="44.1">USB_DATA_N</text>
<text x="169.2" y="44.1">USB_DATA_N</text>
<text x="184.4" y="87.2">USBC_INTERFACE_SCL</text>
<text x="184.4" y="84.7">USBC_INTERFACE_SDA</text>
<text x="184.4" y="89.8">USBC_INTERFACE_INT</text>
<text x="209.4" y="89.8">UI_ENABLE</text>
<text x="70.1" y="97.4">USB_DATA_N</text>
<text x="70.1" y="99.9">USB_DATA_P</text>
<text x="164.1" y="112.6">USBC_INTERFACE_SCL</text>
<text x="164.1" y="110.1">USBC_INTERFACE_SDA</text>
<text x="164.1" y="115.2">USBC_INTERFACE_INT</text>
<text x="209.4" y="122.8">UI_ENABLE</text>
</g>
<g font-size="1.8">
<text x="68.6" y="88.9">USB_CC2</text>
<text x="68.6" y="86.4">USB_CC1</text>
<text x="83.2" y="86.4">USB_CC1</text>
<text x="83.2" y="88.9">USB_CC2</text>
<text x="123.8" y="111.8">USB_CC1</text>
<text x="123.8" y="114.3">USB_CC2</text>
</g>
</svg>
